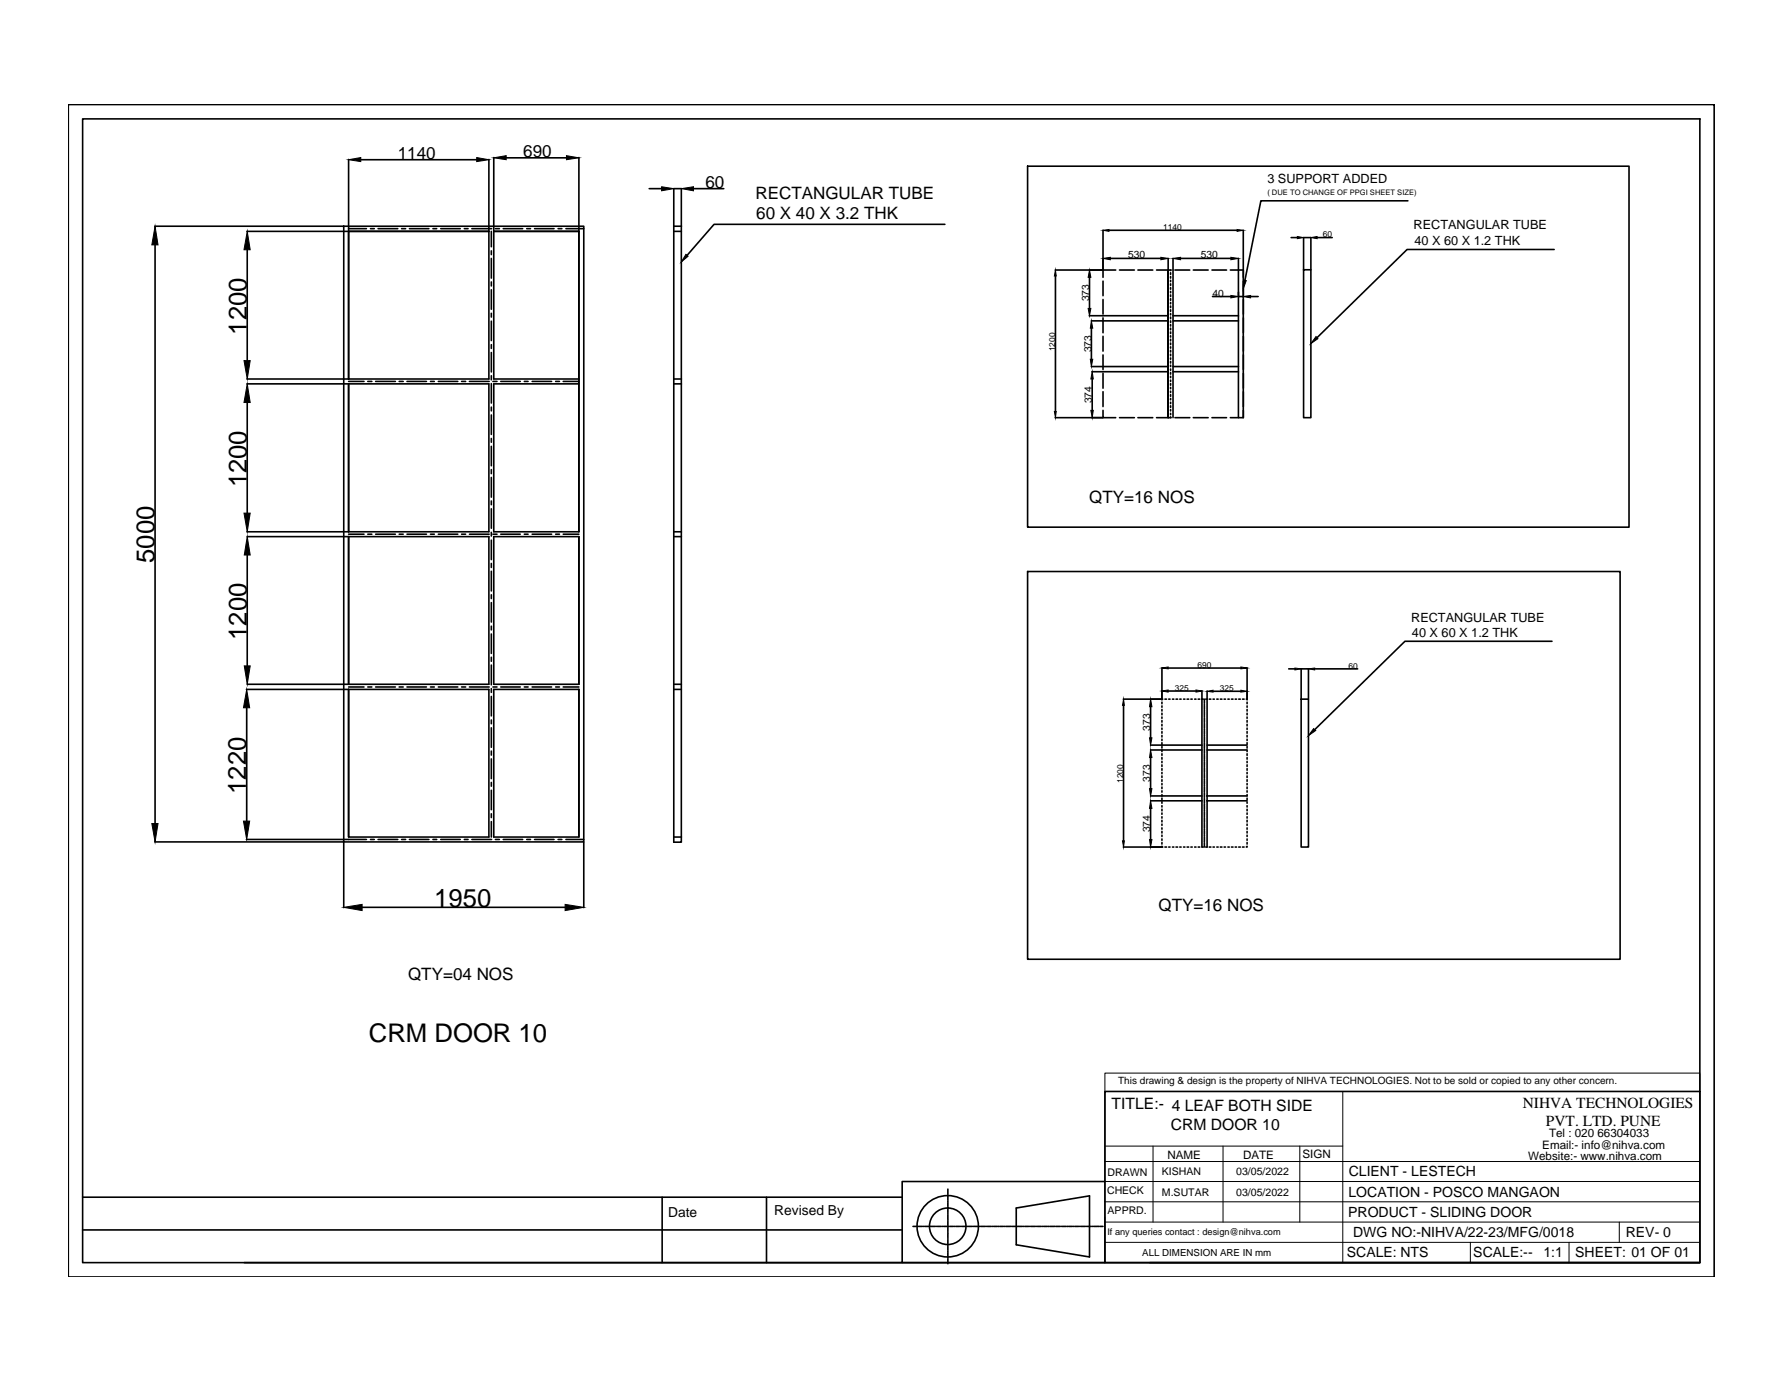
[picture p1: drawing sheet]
<svg xmlns="http://www.w3.org/2000/svg" width="279mm" height="216mm" viewBox="0 0 279 216" stroke-linecap="round" stroke-linejoin="round" font-family="sans-serif">
<!-- layer: 0 -->
<g fill="none" stroke="#000" stroke-width=".25">
<path d="M10.7 16.4h257.8v183.5h-257.8zM12.9 18.6h253.3v179.1h-253.3zM24.2 35.4h29.6M24.3 38.3v90.6M38.7 36.2h37.9M38.7 39.1v17.4M53.8 35.4h37.6v96.4h-37.6zM54.6 36.2v23.1v-23.1h22M54.6 25v11.2M54.6 35.8h2.8M56.5 25h18.2M58 35.8h.6"/>
<path d="M59.2 35.8h3.1M62.9 35.8h.6M64.1 35.8h3.1M67.8 35.8h.6M69 35.8h3.1M72.7 35.8h.6M73.9 35.8h3.1M76.6 25v11.2M76.6 36.2v23.1h-37.9M76.9 36.2v2.4M76.9 39.3v.6M77.3 36.2h13.4v47.1"/>
<path d="M77.3 24.7v11.5M77.3 36.2v23.1h13.4M77.6 35.8h.6M78.8 35.8h3.1M79.3 24.7h9.4M82.5 35.8h.6M83.7 35.8h3.1M87.4 35.8h.6M88.6 35.8h2.8M90.7 24.7v11.5M101.7 29.5h1.9M105.5 29.5h1.2v102.4h-1.2z"/>
<path d="M105.5 35.4h1.2M105.5 36.2h1.2M108.6 29.5h4.8M148 35.1h-36.2l-4.2 4.9M160.9 26h94.2v56.5h-94.2zM172.7 36.1v6.2M173.7 36.1h20M194.7 36.1v6.1M202.2 37.2h1M206.3 37.2h2.3M220.5 31.4h-23l-2.5 12.5M243.4 39.1h-23l-14.1 13.8"/>
<path d="M54.6 59.7h2.4M57.6 59.7h.6M58.8 59.7h3.1M62.5 59.7h.6M63.7 59.7h3.1M67.4 59.7h.6M68.7 59.7h3M72.3 59.7h.6M73.5 59.7h3.1M76.9 40.5v3M76.9 44.1v.7M76.9 45.4v3"/>
<path d="M76.9 49.1v.5M76.9 50.3v3M76.9 54v.6M76.9 55.2v3M76.9 58.8v.7M77.2 59.7h.6M78.4 59.7h3.1M82.1 59.7h.6M83.3 59.7h3.1M87 59.7h.6M88.2 59.7h2.5M105.5 59.3h1.2"/>
<path d="M165.3 42.3h7.4M165.3 43.2v21.2M170.6 49.4h2.1M170.6 43.4v4.9M170.9 50.2h1.8M170.9 57.4h1.8M170.9 51.4v4.8M171 58.2h1.7M171.1 59.3v4.9M172.7 44v2.3M172.7 46.9v2.3M172.7 49.8v2.3"/>
<path d="M172.7 52.6v2.4M172.7 55.6v2.3M172.7 58.4v2.4M172.7 49.4h10.3M172.7 50.2h10.3M172.7 57.4h10.3M172.7 58.2h10.3M173.9 40.5h7.9M174.7 42.3h-2v1.1M175.3 42.3h2.4M178.2 42.3h2.3M181.1 42.3h2.3"/>
<path d="M183 40.5v1.7M183.3 42.3v.1M183.3 42.7v.3M183.3 43.3v.2M183.3 43.9v.2M183.3 44.4v.3M183.3 45v.3M183.3 45.6v.2M183.3 46.2v.2M183.3 46.8v.2M183.3 47.4v.2M183.3 47.9v.3"/>
<path d="M183.3 48.5v.3M183.3 49.1v.2M183.3 49.6v.3M183.3 50.2v.3M183.3 50.8v.2M183.3 51.4v.2M183.3 52v.2M183.3 52.6v.2M183.3 53.1v.3M183.3 53.7v.3M183.3 54.3v.2M183.3 54.8v.3"/>
<path d="M183.3 55.4v.3M183.3 56v.2M183.3 56.6v.2M183.3 57.2v.2M183.3 57.8v.2M183.3 58.3v.3M183.3 58.9v.2M183.3 59.5v.2M183.7 40.5v1.7M183.7 42.3v23.1M183.7 49.4h10.3M183.7 50.2h10.3"/>
<path d="M183.7 57.4h10.3M183.7 58.2h10.3M184 42.3h2.3M184.9 40.5h7.9M186.9 42.3h2.3M189.8 42.3h2.3M189.9 46.4h2.9M192.7 42.3h2v23.1M194 40.5v24.9M194 46.4h.7M195.9 46.4h1.1M204.2 42.2h1.1v23.2h-1.1z"/>
<path d="M204.2 42.2v-5h1.1v5M38.7 60.1h37.9v23.2h-37.9M38.7 63v17.3M54.6 60.1v23.2M76.9 60.1v3M76.9 63.7v.6M76.9 65v3M76.9 68.7v.5M76.9 69.9v3M76.9 73.5v.7M76.9 74.7v3.1M76.9 78.4v.6"/>
<path d="M76.9 79.7v3M90.7 60.1h-13.4v23.2h13.4M105.5 60.1h1.2M165.3 65.4h7.4M172.7 64.2v1.2h2M172.7 61.3v2.4M175.3 65.4h2.4M178.2 65.4h2.3M181.1 65.4h2.3M183 65.4v-23.1v23.1M183.3 60.1v.2M183.3 60.6v.3"/>
<path d="M183.3 61.2v.3M183.3 61.8v.2M183.3 62.4v.2M183.3 63v.2M183.3 63.5v.3M183.3 64.1v.2M183.3 64.7v.2M183.3 65.3v.1M184 65.4h2.3M186.9 65.4h2.3M189.8 65.4h2.3M194.7 64.2v1.2h-2"/>
<path d="M38.7 84h37.9v23.1h-37.9M38.7 86.9v17.4M54.6 84v23.1M54.6 83.6h2.4M57.6 83.6h.6M58.8 83.6h3.1M62.5 83.6h.6M63.7 83.6h3.1M67.4 83.6h.6M68.7 83.6h3M72.3 83.6h.6M73.5 83.6h3.1"/>
<path d="M76.9 83.3v.6M76.9 84.6v3M76.9 88.2v.6M76.9 89.4v3.1M76.9 93.1v.6M76.9 94.3v3.1M76.9 98v.6M76.9 99.3v3M77.2 83.6h.6M77.3 84h13.4v23.1h-13.4zM78.4 83.6h3.1M82.1 83.6h.6"/>
<path d="M83.3 83.6h3.1M87 83.6h.6M88.2 83.6h2.5M105.5 84h1.2M105.5 83.3h1.2M160.9 89.5h92.8v60.7h-92.8zM38.6 107.9h38v23.1h-22v-23.1v23.1M38.6 110.8v17.8M54.6 107.6h2.4M57.6 107.6h.6M58.8 107.6h3.1M62.5 107.6h.6"/>
<path d="M63.7 107.6h3.1M67.4 107.6h.6M68.7 107.6h3M72.3 107.6h.6M73.5 107.6h3.1M76.9 102.9v.6M76.9 104.1v3.1M76.9 107.8v.6M76.9 109v3.1M76.9 112.7v.6M76.9 113.9v3.1M76.9 117.6v.6"/>
<path d="M76.9 118.8v3.1M77.2 107.6h.6M77.3 107.9h13.4v23.1h-13.4zM78.4 107.6h3.1M82.1 107.6h.6M83.3 107.6h3.1M87 107.6h.6M88.2 107.6h2.5M90.7 107.9v23.1M105.5 107.9h1.2M105.5 107.1h1.2M176 110.4v21.2"/>
<path d="M180.2 116.7h8M180.2 117.4h8M180.2 110.6v4.9M180.2 118.6v4.9M182 104.5v5h-6.1M182 109.9v.3M182 110.5v.2M182 111.1v.2M182 111.7v.2M182 112.3v.2M182 112.8v.3M182 113.4v.3"/>
<path d="M182 114v.2M182 114.5v.3M182 115.1v.3M182 115.7v.2M182 116.3v.2M182 116.9v.2M182 117.5v.2M182 118v.3M182 118.6v.3M182 119.2v.2M182 119.7v.3M182.1 109.5h-.1v.1"/>
<path d="M182.4 109.5h.3M183 104.6h11.3M183 108.2h4.3M183 109.5h.2M183.6 109.5h.2M184.2 109.5h.2M184.8 109.5h.2M185.4 109.5h.2M185.9 109.5h.3M186.5 109.5h.2M187.1 109.5h.2M187.6 109.5h.3"/>
<path d="M188.2 108.1v24.5h.3M188.2 109.5h.3M188.6 109.5v.6M188.6 110.2v.1M188.6 110.4v.7M188.6 111.2v.1M188.6 111.4v.6M188.6 112.2v.1M188.6 112.4v.6M188.6 113.1v.2M188.6 113.4v.6M188.6 114.1v.1"/>
<path d="M188.6 114.4v.6M188.6 115.1v.1M188.6 115.3v.6M188.6 116.1v.1M188.6 116.3v.7M188.6 117v.2M188.6 117.3v.6M188.6 118.1h.1M188.6 118.3v.6M188.6 119v.2M188.6 119.3v.6M188.8 109.5h.2"/>
<path d="M189 108.2v24.4h-.2M189 116.7h6.3M189 117.4h6.3M189.4 109.5h.2M190 109.5h.2M190 108.2h4.3M190.6 109.5h.2M191.1 109.5h.3M191.7 109.5h.2M192.3 109.5h.2M192.9 109.5h.2M193.4 109.5h.3"/>
<path d="M194 109.5h.3M194.6 109.5h.2M195.2 109.5h.1M195.3 104.5v5.1M195.3 109.9v.3M195.3 110.5v.2M195.3 111.1v.2M195.3 111.7v.2M195.3 112.3v.2M195.3 112.8v.3M195.3 113.4v.3M195.3 114v.2"/>
<path d="M195.3 114.5v.3M195.3 115.1v.3M195.3 115.7v.2M195.3 116.3v.2M195.3 116.9v.2M195.3 117.5v.2M195.3 118v.3M195.3 118.6v.3M195.3 119.2v.2M195.3 119.7v.3M201.8 104.7h1M203.8 109.5h1.1v23.1h-1.1z"/>
<path d="M203.8 109.5v-4.8h1.1v4.8M205.9 104.7h6.7M243.1 100.4h-23.1l-14.1 13.8M24.2 131.8h29.6M38.6 131.4h18.8M53.8 131.9v10.2M58 131.4h.6M59.2 131.4h3.1M62.9 131.4h.6M64.1 131.4h3.1M67.8 131.4h.6M69 131.4h3.1"/>
<path d="M72.7 131.4h.6M73.9 131.4h3.1M76.9 122.5v.6M76.9 123.7v3.1M76.9 127.4v.6M76.9 128.6v2.4M77.6 131.4h.6M78.8 131.4h3.1M82.5 131.4h.6M83.7 131.4h3.1M87.4 131.4h.6M88.6 131.4h2.8"/>
<path d="M91.4 131.9v10.2M105.5 131h1.2M175.9 132.6h6.1M180.2 124.6h8M180.2 125.4h8M180.2 126.6v4.8M182 132.5v.1h.1M182 120.3v.3M182 120.9v.2M182 121.5v.2M182 122.1v.2M182 122.7v.2"/>
<path d="M182 123.2v.3M182 123.8v.2M182 124.4v.2M182 125v.2M182 125.5v.3M182 126.1v.3M182 126.7v.2M182 127.3v.2M182 127.9v.2M182 128.4v.3M182 129v.2M182 129.6v.2"/>
<path d="M182 130.2v.2M182 130.8v.2M182 131.3v.3M182 131.9v.3M182.4 132.6h.3M183 132.6h.2M183.6 132.6h.2M184.2 132.6h.2M184.8 132.6h.2M185.4 132.6h.2M185.9 132.6h.3M186.5 132.6h.2"/>
<path d="M187.1 132.6h.2M187.6 132.6h.3M188.6 120v.1M188.6 120.3v.5M188.6 121v.1M188.6 121.2v.6M188.6 121.9v.2M188.6 122.2v.6M188.6 122.9v.1M188.6 123.2v.6M188.6 123.9v.1M188.6 124.1v.7"/>
<path d="M188.6 124.9v.1M188.6 125.1v.7M188.6 125.9v.1M188.6 126.1v.6M188.6 126.9v.1M188.6 127.1v.6M188.6 127.8v.2M188.6 128.1v.6M188.6 128.8v.1M188.6 129.1v.6M188.6 129.8v.1M188.6 130v.6"/>
<path d="M188.6 130.8v.1M188.6 131v.6M188.6 131.7v.2M188.6 132v.6M189.1 125.4h6.2M189.4 132.6h.2M190 132.6h.2M190.6 132.6h.2M191.1 132.6h.3M191.7 132.6h.2M192.3 132.6h.2M192.9 132.6h.2"/>
<path d="M193.4 132.6h.3M194 132.6h.3M194.6 132.6h.2M195.3 132.5v.1h-.1M195.3 124.4v.2h-6.2M195.3 120.3v.3M195.3 120.9v.2M195.3 121.5v.2M195.3 122.1v.2M195.3 122.7v.2M195.3 123.2v.3M195.3 123.8v.2"/>
<path d="M195.3 125v.2M195.3 125.5v.3M195.3 126.1v.3M195.3 126.7v.2M195.3 127.3v.2M195.3 127.9v.2M195.3 128.4v.3M195.3 129v.2M195.3 129.6v.2M195.3 130.2v.2M195.3 130.8v.2M195.3 131.3v.3"/>
<path d="M195.3 131.9v.3M56.7 142.1h31.8M173 170.9h93.2v26.8h-93.2zM12.9 192.6h128.4M12.9 187.4h128.4M103.7 187.4v10.3M120 187.4v10.3M141.3 197.7h31.7M143 192h.5M143.6 192h.1M143.8 192h.7M144.6 192h.1"/>
<path d="M144.8 192h.6M145.6 192h.1M145.8 192h.6M146.5 192h.2M146.8 192h.6M147.5 192h.1M147.8 192h.6M148.4 186.2v.7M148.4 187.1v.1M148.4 187.3v.6M148.4 188v.2M148.4 188.3v.6"/>
<path d="M148.4 189v.1M148.4 189.3v.6M148.4 190v.1M148.4 190.2v.7M148.4 191v.1M148.4 191.2v.6M148.4 192v.1M148.4 192.2v.6M148.4 192.9v.2M148.4 193.2v.6M148.4 193.9v.1M148.4 194.2v.6"/>
<path d="M148.4 194.9v.1M148.4 195.1v.6M148.4 195.9v.1M148.4 196.1v.6M148.4 196.8v.2M148.4 197.1v.8M148.5 192h.1M148.7 192h.6M149.5 192h.1M149.7 192h.6M150.4 192h.2M150.7 192h.6"/>
<path d="M151.5 192h.1M151.7 192h.6M152.4 192h.2M152.6 192h.7M153.4 192h.1M153.7 192h.5M154.4 192h.1M154.6 192h.6M155.3 192h.2M155.6 192h.6M156.3 192h.1M156.6 192h.6"/>
<path d="M157.3 192h.1M157.6 192h.6M158.3 192h.1M158.5 192h.7M159.2 189.1l11.4-1.9v9.6l-11.4-1.9zM159.3 192h.1M159.5 192h.6M160.3 192h.1M160.5 192h.6M161.2 192h.2M161.5 192h.6M162.2 192h.1"/>
<path d="M162.5 192h.6M163.2 192h.1M163.4 192h.6M164.2 192h.1M164.4 192h.6M165.1 192h.2M165.4 192h.6M166.1 192h.1M166.4 192h.6M167.1 192h.1M167.4 192h.6M168.1 192h.1"/>
<path d="M168.3 192h.6M169.1 192h.1M169.3 192h.6M170 192h.2M170.3 192h.6M171 192h.1M171.3 192h.6M172 192h.1M172.2 192h.5M173 185h-31.7v12.7h-103M180.1 197.7h86.1"/>
<circle cx="148.4" cy="192" r="2.86"/>
<circle cx="148.4" cy="192" r="4.8"/>
</g>
<g fill="none" stroke="#000" stroke-width=".16">
<path d="M173 168h93.2v2.9h-93.2zM173 170.9v26.8M173 179.4h37.3M174.6 170.9h91.6M180.6 179.4v11.9M191.5 179.4v11.9M203.6 179.4v11.9M210.3 170.9v26.8M173 191.3h93.2M173 188.2h93.2M173 185h93.2M173 181.8h93.2"/>
<path d="M173 194.5h93.2M230.3 194.5v3.2M245.7 194.5v3.2M253.6 191.3v3.2"/>
</g>
<g fill="#000" stroke="#000" stroke-width=".16">
<path d="M24.3 35.4l.5 2.9h-1zM38.7 36.2l.5 2.9h-1zM54.6 25l1.9-.3v.6zM74.7 24.7l1.9 .3-1.9 .3zM77.3 24.7l2-.3v.6zM88.7 24.4l2 .3-2 .3zM103.6 29.2l1.9 .3-1.9 .4zM106.7 29.5l1.9-.3v.7zM172.7 36.1l1-.2v.3zM193.7 35.9l1 .2-1 .1zM203.2 37l1 .2-1 .2zM205.3 37.2l1-.2v.4z"/>
<path d="M38.2 56.5h1l-.5 2.8zM107.4 39.8l.4 .3-1.1 .9zM165.3 42.3l.1 .9h-.3zM170.4 48.3h.4l-.2 1.1zM170.6 42.3l.2 1.1h-.4zM170.8 56.2h.3l-.2 1.2zM170.9 50.2l.2 1.2h-.3zM171.1 58.2l.1 1.1h-.4zM172.7 40.5l1.2-.2v.4zM181.8 40.3l1.2 .2-1.2 .2zM183.7 40.5l1.2-.2v.4zM192.8 40.3l1.2 .2-1.2 .2z"/>
<path d="M192.8 46.3l1.2 .1-1.2 .2zM194.8 43.8l.4 .1-.5 1.3zM194.7 46.4l1.2-.1v.3zM206.1 52.7l.3 .3-1.1 .8zM38.7 60.1l.5 2.9h-1zM165.1 64.4h.3l-.1 1zM170.8 64.2h.4l-.1 1.2zM38.2 80.3h1l-.5 3zM38.7 84l.5 2.9h-.9zM38.6 107.9l.5 2.9h-1zM38.3 104.3h.9l-.5 2.8zM176 109.5l.1 .9h-.3z"/>
<path d="M180 115.5h.4l-.2 1.2zM180.2 109.5l.2 1.1h-.4zM180.2 117.4l.2 1.2h-.4zM182 104.6l1-.2v.3zM182 108.2l1-.2v.4zM187.3 108l.9 .2-.9 .2zM189 108.2l1-.1v.3zM194.3 104.4l1 .2-1 .1zM194.3 108.1l1 .1-1 .2zM202.8 104.6l1 .1-1 .2zM204.9 104.7l1-.1v.3zM205.7 114.1l.4 .3-1.2 .8z"/>
<path d="M23.8 128.9h1l-.5 2.9zM38.1 128.6h1l-.5 2.8zM175.8 131.6h.3l-.1 1zM180 123.5h.4l-.2 1.1zM180 131.4h.4l-.2 1.2zM180.2 125.4l.2 1.2h-.4zM53.8 142.1l2.9-.5v1zM88.5 141.6l2.9 .5-2.9 .5z"/>
</g>
<g font-size="4">
<text x="38.6" y="52.4" transform="rotate(-90 38.6 52.4)">1200</text>
<text x="38.6" y="76.3" transform="rotate(-90 38.6 76.3)">1200</text>
<text x="24.2" y="88.1" transform="rotate(-90 24.2 88.1)">5000</text>
<text x="38.7" y="100.2" transform="rotate(-90 38.7 100.2)">1200</text>
<text x="38.6" y="124.3" transform="rotate(-90 38.6 124.3)">1220</text>
<text x="68" y="142">1950</text>
<text x="57.8" y="163.1">CRM DOOR 10</text>
</g>
<g font-size="2.7">
<text x="62.3" y="24.9">1140</text>
<text x="81.9" y="24.6">690</text>
<text x="110.5" y="29.5">60</text>
<text x="118.3" y="31.1">RECTANGULAR TUBE</text>
<text x="118.4" y="34.3">60 X 40 X 3.2 THK</text>
<text x="170.6" y="78.7">QTY=16 NOS</text>
<text x="181.4" y="142.6">QTY=16 NOS</text>
<text x="63.9" y="153.5">QTY=04 NOS</text>
</g>
<g font-size="2.5">
<text x="174.1" y="173.6">TITLE:- 4 LEAF BOTH SIDE</text>
<text x="183.4" y="176.9">CRM DOOR 10</text>
</g>
<g font-size="2.4">
<text x="238.5" y="173.5">NIHVA TECHNOLOGIES</text>
<text x="242.1" y="176.2">PVT. LTD. PUNE</text>
</g>
<g font-size="2.2">
<text x="211.2" y="184.2">CLIENT - LESTECH</text>
<text x="104.6" y="190.5">Date</text>
<text x="121.3" y="190.3">Revised By</text>
<text x="211.1" y="190.5">PRODUCT - SLIDING DOOR</text>
<text x="211.2" y="187.4">LOCATION - POSCO MANGAON</text>
<text x="210.9" y="196.8">SCALE: NTS</text>
<text x="211.9" y="193.7">DWG NO:-NIHVA/22-23/MFG/0018</text>
<text x="230.7" y="196.8">SCALE:--</text>
<text x="241.7" y="196.8">1:1</text>
<text x="246.7" y="196.8">SHEET: 01 OF 01</text>
<text x="254.6" y="193.7">REV- 0</text>
</g>
<g font-size="2">
<text x="198.5" y="28.6">3 SUPPORT ADDED</text>
<text x="221.4" y="35.9">RECTANGULAR TUBE</text>
<text x="221.5" y="38.3">40 X 60 X 1.2 THK</text>
<text x="221" y="97.3">RECTANGULAR TUBE</text>
<text x="221.1" y="99.7">40 X 60 X 1.2 THK</text>
</g>
<g font-size="1.8">
<text x="241.5" y="179.9">Email:- info@nihva.com</text>
<text x="242.6" y="178.1">Tel : 020 66304033</text>
<text x="182.8" y="181.4">NAME</text>
<text x="194.7" y="181.4">DATE</text>
<text x="204" y="181.3">SIGN</text>
<text x="239.3" y="181.6">Website:- www.nihva.com</text>
</g>
<g font-size="1.7">
<text x="173.5" y="184.1">DRAWN</text>
<text x="182" y="184">KISHAN</text>
<text x="193.6" y="184">03/05/2022</text>
<text x="173.4" y="186.9">CHECK</text>
<text x="173.5" y="190">APPRD.</text>
<text x="182" y="187.2">M.SUTAR</text>
<text x="193.6" y="187.2">03/05/2022</text>
</g>
<g font-size="1.6">
<text x="176.7" y="40.4">530</text>
<text x="188.1" y="40.4">530</text>
<text x="170.6" y="47.2" transform="rotate(-90 170.6 47.2)">373</text>
<text x="189.9" y="46.4">40</text>
<text x="170.9" y="55.1" transform="rotate(-90 170.9 55.1)">373</text>
<text x="171" y="63.1" transform="rotate(-90 171 63.1)">374</text>
<text x="180.2" y="114.4" transform="rotate(-90 180.2 114.4)">373</text>
<text x="180.2" y="122.4" transform="rotate(-90 180.2 122.4)">373</text>
<text x="180.2" y="130.3" transform="rotate(-90 180.2 130.3)">374</text>
<text x="175.1" y="169.8">This drawing &amp; design is the property of NIHVA TECHNOLOGIES. Not to be sold or copied to any other concern.</text>
</g>
<text font-size="1.5" x="178.9" y="196.6">ALL DIMENSION ARE IN mm</text>
<text font-size="1.4" x="173.4" y="193.3">If any queries contact : design@nihva.com</text>
<g font-size="1.3">
<text x="182.2" y="36.1">1140</text>
<text x="207.2" y="37.2">60</text>
<text x="165.3" y="55" transform="rotate(-90 165.3 55)">1200</text>
<text x="187.5" y="104.5">690</text>
<text x="211.2" y="104.7">60</text>
<text x="184" y="108.1">325</text>
<text x="191" y="108.2">325</text>
<text x="175.9" y="122.6" transform="rotate(-90 175.9 122.6)">1200</text>
</g>
<text font-size="1.2" x="198.5" y="30.5">( DUE TO CHANGE OF PPGI SHEET SIZE)</text>
</svg>
